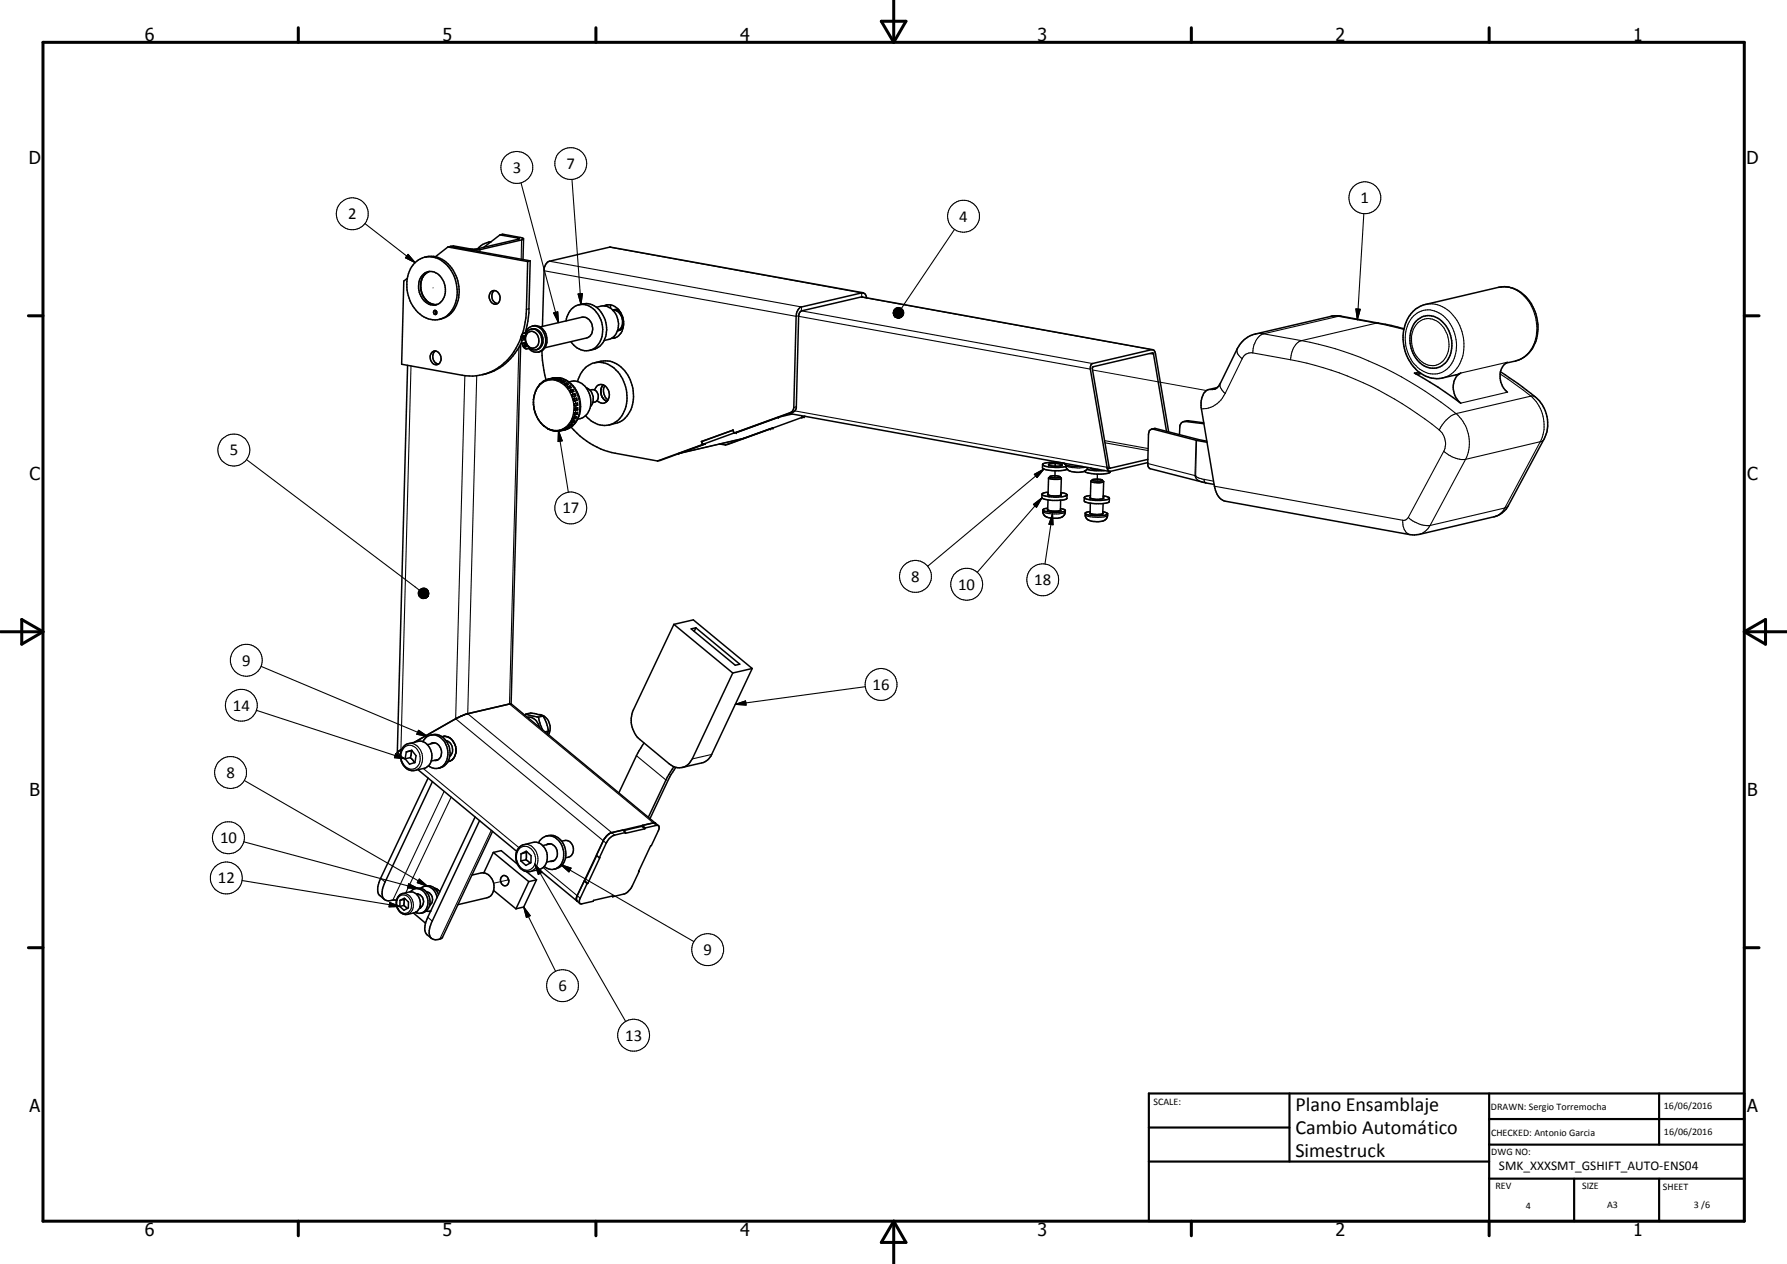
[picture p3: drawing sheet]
<svg xmlns="http://www.w3.org/2000/svg" width="420mm" height="297mm" viewBox="0 0 420 297" stroke-linecap="round" stroke-linejoin="round" font-family="sans-serif">
<path d="M101.8 67.6h.1M210.4 72.5v2M210.7 72.3v2.2M256.9 87l26.8 4.8M248 112.1l.1-1.5v1.5M248.1 108.5v1.1M258 110.3v.1M258 111.4v1.4M258.1 110.3v.1M98.5 140.2h2.1M119.6 206.8l-3.5 .8" fill="none" stroke="#000" stroke-width=".24"/>
<g fill="none" stroke="#000" stroke-width=".35">
<path d="M105.3 58l-2.9 2.3M105.3 58l18.8 3.5M115.4 56.9l-1.9 .5-1.2 1.1M115.5 56.8l-.7 .1M117.5 55.2l-3.8 2.9M117.5 55.2l.7-.2 4.3 .8 .6 .3M117.5 55.2l4.2 .7 .4 .2-10.2 2.4h-1l-4.3-.7-1.3 .2M123.1 56.1l-.5 .3-10 2.3h-2.2l-4.5-.8 18.8 3.4M123.1 56.1l-.1 4.9M95.8 65.4l-.9 .6-.5 19.6 14.3 2.6a12.1 12.1 0 0 0 13-7.2l.8-1.7M99 66.3a4.9 4.9 0 0 0 1.5 4.6M99 66.3a5 5 0 0 0 1.5 4.6"/>
<path d="M100.3 64.2l-.8 .9-.5 1.2M100.3 60.4a6.2 6.2 0 0 1 6.1 3.8 8.1 8.1 0 0 1-1.6 10.2 5.3 5.3 0 0 1-7-1.5 8.6 8.6 0 0 1-.3-11.1 5.8 5.8 0 0 1 9.1 1.7 8.5 8.5 0 0 1-1 10.5l-.9 .6-1.4 .5M100.3 60.3l-.4 .2M100.5 70.9l1 .6h.4M100.5 70.9l1.1 .6 1.1 .1M100.9 63.8l-.4 .2M100.9 63.8l-1 .6-.7 1M101 63.8a4.1 4.1 0 0 1 3.7 4.7v.5a3.2 3.2 0 0 1-1.9 2.5M101 63.8a3.4 3.4 0 0 0-2.5 4.4 3.8 3.8 0 0 0 3.9 3.5l.4-.2M102 71.5h.7M102.5 73l-.1 .4 .2 .4M115.4 68.6a1.47 1.47 0 0 1 1.8 .2 1.47 1.47 0 0 1 .3 1.7 1.16 1.16 0 0 1-1.1 1 1.16 1.16 0 0 1-1.2-1l-.2-.9z"/>
<path d="M116.2 68.3a1.78 1.78 0 0 0 .8 3M122.8 79.9a13 13 0 0 1-9.4 8.2M123.1 79.2l.1-.3-.1 .3 .2 .3M123.5 78.2l-.4 .1M123.5 78.2h.1M123.6 78.2a2.18 2.18 0 0 1 1.8-1.6 2.18 2.18 0 0 1 2.1 1 3.3 3.3 0 0 1-.6 5l-1 .2a2.43 2.43 0 0 1-1.6-.9 1.22 1.22 0 0 1-1.6-1.2M123.6 78.2a1.14 1.14 0 0 0-1 1.8l.9-.2M124 78.3a1.7 1.7 0 0 1 1.9-.1 1.7 1.7 0 0 1 .8 1.7 1.53 1.53 0 0 1-1.2 1.9 1.53 1.53 0 0 1-1.8-1.4l-.1-1.3zM124.1 61.5l-.4 12.2-.4 3-.5 1.8M124.7 61.3l-.3 12.2-.5 2.9-.4 1.8M124.7 61.3l-.6 .2M124.9 77.3a2.57 2.57 0 0 1 2.4 3.4 1.75 1.75 0 0 1-1.2 1.5"/>
<path d="M124.9 77.3a2.39 2.39 0 0 0-1.3 3.2M124.9 77.3a2.33 2.33 0 0 1 2.8 2.2 2.51 2.51 0 0 1-.9 2.4 2.13 2.13 0 0 1-3.2-1.4M125.1 76.6a2.91 2.91 0 0 1 3.5 3.1 2.78 2.78 0 0 1-1.1 2.7M127 76.8l9.8-2.3a2.44 2.44 0 0 1 2.5 3l-.2 1-.9 .8-10 2.4M133.1 75.4a3.8 3.8 0 0 1 5.5-3.4 6.3 6.3 0 0 1 1.4 9.7 4 4 0 0 1-5.8-1.4M136.1 71.6a4.5 4.5 0 0 1 5.7 2.6 6.1 6.1 0 0 1-1.1 7.4l-.7 .4-1.4 .3M140.2 72.2a3.6 3.6 0 0 1 5.1 2.9 3.7 3.7 0 0 1-3.2 4.9M142 71.9a3.4 3.4 0 0 1 4.5 2.7l.1 1-.1 1.4M142.9 71.6l-.6 .3M143.5 71.6v.8M144 72.9l.9-.1 1.1 .7M144 72.9a2.69 2.69 0 0 1 2.3 3.6l-.3 .6-.6 .5"/>
<path d="M144 79.3l.7 .1M144.2 72.8l.8-.1 .6 .2M145.9 73.9l.4 .8 .1 1.3M146.5 77l-.6 .6-.6 .1M146.5 77a2.82 2.82 0 0 1-2.7 2.5M146.6 76.3l-.4 .8-1 .6 .3-.1M202.6 69.8l68.4 12.4M202.9 69.8h-.3l-14.2 3.3-.4 .3-.2 .8-.7 21.9-.6 .7-14 5M202.9 68.8l-59.3-10.7-14.4 3.3a2.22 2.22 0 0 0-1.3 2.2l-.4 13.1M203.7 70a1.03 1.03 0 0 0-1.1-1.2l-14.1 3.3a2.21 2.21 0 0 0-1.3 2.2l-.6 21.5-.2 .7-.5 .4-20.7 7.5M330.1 77.3l-4.4-1.1-10.4-1.9-1.6-.1-18.5 4.3a6.3 6.3 0 0 0-4.3 3.5l-4 8.1-.7 1-.8 .4M330.1 77.3a10 10 0 0 0 5.5 11.2l1 .4 1.5 .1 5-1.1"/>
<path d="M330.1 77.3a7 7 0 0 1 5.1-5.8l17.1-4a7.5 7.5 0 0 1 8.2 4.7 9.4 9.4 0 0 1-1.8 11.5l-1.6 .9-3.1 .7M333 75.4a4.3 4.3 0 0 1 6.7 .8 7.2 7.2 0 0 1 .1 9.1 4.3 4.3 0 0 1-6.6-.8 7.3 7.3 0 0 1-.2-9.1zM95.8 85.9l-2.4 90.9M102.4 82.5a1.78 1.78 0 0 0 .7 3.1M102.4 82.5a1.6 1.6 0 0 0-1.3 1.8 1.6 1.6 0 0 0 1.9 1.3M102.4 82.5a1.81 1.81 0 0 1 .6 3.1M122.4 80.8l-2.2 84.6M123.3 80.8l.4 .1 .1 .5a.35 .35 0 0 1-.5-.1 .35 .35 0 0 1 0-.5zM123.6 80.8l-.1 .3 .2 .3M123.6 80.5l-.9 .2M125.5 93.4h.1M125.5 93.4v2.7l.6 1.6"/>
<path d="M125.9 91.9l-.4 1.5M126 91.8l-.1 .1M126.1 97.7h.1M126.1 97.7l.2 .4M126.3 98.1h.1M126.3 98.1l.6 .9M126.4 91l-.5 .9M126.5 90.9l-.1 .1M126.9 99v.1M126.9 99.1l.3 .4M127.2 90.2l-.8 .8M127.2 99.4l.3 .4"/>
<path d="M127.2 99.5h.1M127.4 82.4l.1 2.3 .9 4.6M127.5 82.4l-.9 .3M127.5 99.8h.1M127.5 99.8l.5 .4M127.7 89.6l-.8 .7 .1-.1M128.6 89.2l-.9 .6 .3-.3M128.9 89.2h-.4l-.1 .2a4.4 4.4 0 0 1 3.4-.6 6.9 6.9 0 0 1 2.6 11.4l-1.1 .7-.9 .2M129.7 89.1l.5-.2-.8 .1-.2 .2M129.7 89.1l-.5 .1M130.8 88.9l-.7 .3M130.8 88.9h.3l-.6 .3h-.4"/>
<path d="M130.8 89h.1M130.8 89l-.7 .2M130.8 88.9v.1M131.6 89.1l.4 .1-.7 .3-.3-.1M131.6 89.2l.2 .1M131.6 89.2l-.6 .2M131.6 89.1l-.6 .3M131.6 89.1v.1M131.9 89.6v.1M132.5 89.5l.4 .2-.7 .3-.4-.3M132.5 89.6l.2 .1M132.5 89.6l-.7 .1"/>
<path d="M132.5 89.5l-.7 .2M132.5 89.5v.1M133.3 90.1l.2 .2M133.3 90.1l-.7 .2M133.3 90l.4 .3-.8 .3-.3-.3M133.3 90l-.7 .3M133.3 90v.1M133.3 91l.3 .4 .2-.2M133.8 91.2h.1M133.8 89.7a3.5 3.5 0 0 1 4 1.4M134 90.8l.2 .3M134 90.8l-.7 .2"/>
<path d="M134.1 90.7l.3 .4-.6 .1M134.1 90.7l-.8 .3M134.1 90.7l-.1 .1M134.2 99.9l.1 .1M134.2 99.9l-.6 .1M134.3 100h-.7M134.3 100l.3-.3h-.8l-.2 .3M134.3 92.2h.1M134.4 99.7l-.2 .2M134.6 91.7l.2 .3M134.6 91.7l-.7 .1M134.7 91.6l.2 .4-.7 .2-.3-.4"/>
<path d="M134.7 91.6l-.8 .2M134.7 91.6l-.1 .1M134.8 99.1l.1 .1M134.8 99.1l-.7 .2M134.9 99.2l-.8 .1M134.9 99.2l.2-.4-.7 .1-.3 .4M134.9 98.9l-.1 .2M135.1 92.6l.2 .4M135.1 92.6l-.7 .2M135.2 92.6l.2 .4-.7 .2-.3-.4M135.2 92.6l-.8 .2M135.2 92.6h-.1"/>
<path d="M135.3 98.3h.1M135.3 98.3l-.7 .1M135.3 94.8l-.3 .1 .1 .5M135.3 94.8h.1M135.3 94.8l.5-.1v.5M135.4 98.3l-.8 .1M135.4 98.3l.1-.4-.8 .1-.1 .4M135.4 98l-.1 .3M135.5 93.6l.1 .5M135.5 93.6l-.7 .2M135.6 93.6l.1 .5-.7 .2-.2-.5M135.6 93.6l-.8 .2"/>
<path d="M135.6 93.6h-.1M135.6 97.3l.1 .1M135.6 97.3l-.7 .2M135.7 94.7v.5M135.7 97.4l-.8 .1M135.7 97.4l.1-.5-.8 .1-.1 .5M135.7 96.9l-.1 .4M135.7 96.3h.1M135.7 96.3l-.7 .1M135.7 95.2h.1M135.7 95.2l-.6 .2M135.8 95.8l-.1 .5"/>
<path d="M135.8 89.7a6.2 6.2 0 0 1 3.5-4.3 8.9 8.9 0 0 1 4.1-.5 8.4 8.4 0 0 1 5.3 10.2 5.9 5.9 0 0 1-3.5 4.3 7.5 7.5 0 0 1-4.1 .5l-2.1-1-1.3-1.2M135.8 96.3l-.8 .1M135.8 96.3v-.5l-.7 .1-.1 .5M135.8 95.2l-.7 .2M137.8 91.1l.7 1.4a5.5 5.5 0 0 1 .3 3M137.8 91.1a2.83 2.83 0 0 1 1.5 3.6M138.7 91.7a1.24 1.24 0 0 1 1.6 .3 1.89 1.89 0 0 1 .1 2.1M138.8 95.5a3.5 3.5 0 0 1-3 3M139.3 94.7l-.5 .8M139.8 85.3a5.7 5.7 0 0 1 5.9 2.6 8.4 8.4 0 0 1-.6 11l-1.4 .8M139.8 91.7a1.56 1.56 0 0 1 1.4-1.4 1.56 1.56 0 0 1 1.6 1.1 2.03 2.03 0 0 1 .4 2.1 2.03 2.03 0 0 1-1.7 1.2l-1.1-.6M140.4 94.1l-1 .5"/>
<path d="M141.8 90.5a2.57 2.57 0 0 0 .9 3.8M142.2 90.6a2.7 2.7 0 0 0 .7 3.4M185.5 97.2l75.3 13.6M186.3 97.3l-3.3 .7-9.9 3.6M189.3 97.8l-18.8 6.8M271 82.2l-14.1 3.2-.4 .4-.1 .9 4 23.5M271 82.2l.4 .3 .3 .6 3.1 18.4M278.3 99.1l1.1-.2 3.6 .5M283 99.6l-4.2-.5a1.19 1.19 0 0 0-1.4 1.2l-.1 1.9M334.1 87.8l-.8 .1-.7-.2 1.8 1a80 80 0 0 1 9 6 4.6 4.6 0 0 1-.3-6.8M343.4 87.7l-.3 .2M352.8 87.4l3.1 2.1a32.2 32.2 0 0 1 6.5 5.3 8.1 8.1 0 0 1 .6 8.5l-8.3 15.5a5.2 5.2 0 0 1-3.5 2.7l-18.6 4.2-44.6-7.9a3.9 3.9 0 0 1-2.5-3.5l-3.1-18.6v-1.2a2.99 2.99 0 0 1 1.9-3l1.9-.4"/>
<path d="M354.4 85.1a4.4 4.4 0 0 0 0 7.1M128 100.2h.1M128 100.2l.8 .6M128.8 100.8h.1M128.8 100.8l.9 .3M129.9 101.1l-.3-.1 1 .3M130.8 101.3h-.2M131.3 101.3h.1M131.4 101.3h.1M131.5 101.3h.1M131.5 101.3l-1-.1 .1 .1M131.9 101.2l-.4 .1"/>
<path d="M132.3 101.1h.1M132.4 101.1l-1.1 .2M132.5 100.9l-.4 .1M132.5 100.9l.7-.1-.3 .2M132.8 100.9l.1 .1M132.9 100.6h.7M132.9 101h-.8M132.9 100.6l.3-.2 .7-.1-.3 .3M133.6 100.5v.1M133.6 100.5l-.7 .1M133.6 100.4v.1M134.3 100.4a18.4 18.4 0 0 0 10.3 6.1l10 1.8"/>
<path d="M164.9 103.8h.1M164.9 103.8l.2 .7M165 103.8l.2 .6M165.1 104.5l-10.5 3.8M165.8 104.3v.1M165.8 104.4l-.7 .1M165.8 104.4l-11.2 3.9M169.2 104.4l1.3 .2M172.3 101.1h.1M172.3 101.1l.3 .7M172.3 101.1l-7.3 2.7M172.4 101.1l-7.5 2.7"/>
<path d="M174.9 103l-15.4 3.6 6.3-2.3-.6 .1M181.7 100.6l-11.2 4M245 116.2a7.5 7.5 0 0 0 4.6 .6l.9-.2 .4-.3M245.1 109.1v.8a3.4 3.4 0 0 0 2.5 .7h1.6l1.7-.3M246.3 119.7v.1M246.3 119.4l-1 .3a.76 .76 0 0 0 1 .6l1.9 .1a3.9 3.9 0 0 0 2.3-.4M246.4 117.5l-.1 2.2M246.5 116.1l-.2 .1 1.2 .3a2.81 2.81 0 0 0 2-.3v-.1M246.5 115.7l-1.4 .3-.1 .9a3.4 3.4 0 0 0 2.5 .7l3.1-.3 .3-.2v-.8M246.5 112.3l1.2 .3h1.2l.6-.2M246.5 112.3l-.1 4M246.6 109.1a5.7 5.7 0 0 1 2.9 0l.2 .1-.2 .3h-1.9a.69 .69 0 0 1-1-.4z"/>
<path d="M246.8 112l1.3 .3h.7l.4-.2M249.2 112v.1M249.2 112h-.1a2.36 2.36 0 0 0-2.6 .3M249.2 112.1l.3 .3M249.3 119.5l1.1 .3a1.59 1.59 0 0 1-1.7 2h-1.2l-1.3-.3a1.45 1.45 0 0 1-1-1.1v-.6M249.4 117.6l-.1 2.2M249.5 115.9h.6l.8 .4M249.5 115.7l.1 .1M249.5 112.4l-.1 4M249.6 115.8l-.1 .1M249.6 115.8h-.1M250.6 109.6l-1.6 .3-2.5-.2-1.4-.4 .1-.3 .4-.1a9.8 9.8 0 0 1 4-.1l.7 .1a1.17 1.17 0 0 0 1.2 .6l3 .1"/>
<path d="M250.6 109.3l.2 .8a3.8 3.8 0 0 0 4.1 .7l.7-.5 .2-.4M254.9 116.9l.1 .9a4 4 0 0 0 2.5 .6h1.6l1.5-.3 .2-.2v-.8M255 116.9a1.49 1.49 0 0 0 1.4 .6 7.5 7.5 0 0 0 4.4-.4M255 116.8v.1M255 110.7a1.2 1.2 0 0 0 1.3 .6 7.4 7.4 0 0 0 4.7-.3l.1-.3M255.6 110.3l1.9 .3h2.2M256.4 118.2l-.1 2.3M256.4 116.8v.3M256.4 116.5l-.9 .1-.5 .2M256.5 110l.4 .2 1.6 .2M256.5 113.1l-.1 4M256.8 112.8l1 .3 1.1-.1 .3-.1"/>
<path d="M256.8 112.8l.7-.2h1.2l.8 .6a4 4 0 0 1-3 0v-.1M256.8 112.8l-.3 .3M259.4 118.4l-.1 2.2M259.4 116.6l.1 .1M259.4 116.7h.7l.6 .2 .1 .2M259.4 116.9l.1 .2a4.6 4.6 0 0 1-3.1 0M259.5 113.2l-.1 4M260.4 110.2l.1 .3 .4 .3M261 110l-.6 .2M269.9 108.7l-9 2.1M269.9 107.9l-8.9 2.1M270.8 100.8l.8-.1 12.1 3"/>
<path d="M274.3 101.3l-3.3-18.4-14 3.3-.2 .4 4 23.3 .2 .1M283.8 103.9l-2.5-.4-10.2-2.7a1.04 1.04 0 0 0-1.1 1.3l-.1 7.1v.4l.4 .5 13.2 3.4 1.9 .3M255.2 120.6v.1a8.9 8.9 0 0 0 4.6 .4l.6-.3M256.3 120.2l-1.1 .3v.8a1.98 1.98 0 0 0 2.2 1.3l1.8-.1 .7-.3a1.72 1.72 0 0 0 .5-1.5M259.3 120.3l1.1 .3M260.4 120.6v.1M158.4 146.7l-9.5 20.2a6 6 0 0 0 1.5 6.9l7 5.7a3.3 3.3 0 0 0 5.4-1.1l9.5-20.2M158.4 146.7l13.9 11.5M158.4 146.7l4.6-1 13.9 11.4M162.5 147.8l1.1-.3 10.3 8.6-1 .2zM163.6 147.5l-.4 .9M176.9 157.1l-9.6 20.2a3.4 3.4 0 0 1-2.3 2l-4.6 1"/>
<path d="M176.9 157.1l-4.6 1.1M93.4 176.8l.7 .7M94.4 176.1l-1 .7M94.9 175.4l.9-.6 2.4-.6a3 3 0 0 1 3.3 3.3 2.87 2.87 0 0 1-1.8 3.1l-2.2 .5a3.2 3.2 0 0 1-3.4-3.2l.2-1.5zM95.5 176.7l-.3 1.6M95.5 176.7l1.3-.4 1 1.3-.2 1.6-1.3 .4-1.1-1.3M96.5 178.1l1 1.1M96.5 178.1l-1.3 .2M96.7 176.4l-.2 1.7M96.7 176.4l-1.2 .3M96.8 176.4h-.1M99.4 174.3a2.83 2.83 0 0 1 5-.1 4.6 4.6 0 0 1-.4 5.9 2.66 2.66 0 0 1-3.3-.1"/>
<path d="M101.2 174.8a1.7 1.7 0 0 1 2.5 1.3 1.76 1.76 0 0 1-1.6 2.6M101.2 172.8l1.7-.2 1.1 .5M101.9 174.5l-.2 .2M102.2 174.6l-1.7 .4M102.6 178.6h.3M103.1 178.5l-1.7 .4M104 173.1a2.93 2.93 0 0 1 3.2 3.6 2.46 2.46 0 0 1-1.8 2.3M104 173.1a4.7 4.7 0 0 1 1.3 5.9M104.8 174a2.22 2.22 0 0 1 .9 3.8M105.3 179l-1 1.1-1.2 .4M120.2 165.4l-10.9 2.5-2.2 1-9.6 5.5M120.2 165.4l33.9 28.1"/>
<path d="M123.6 167.8l1.1-.2 3 .7M123.6 167.8l3 .7M123.6 167.8l-.2 .3M124 168.6a2.61 2.61 0 0 1 2.8 2.3M126.6 168.5l.5 2 .5 1.1M126.7 167.9a3.1 3.1 0 0 1 2.4 4.5l-.1 .3M127.7 168.3l.8 1.7 .4 1.8M127.7 168.3l-1.1 .2M128.9 171.8l-.2 .7M128.9 171.8l-.8 .2M151.4 174.6l-1.5 2.4-4.4 9.4M98.3 180.9l23.2 19.2"/>
<path d="M100.7 182.8l-11.2 23.6a4.1 4.1 0 0 0-.4 3.9l1.3 1.1M101.7 183.7l-11.2 23.6a4.5 4.5 0 0 0-.4 3.8 2.02 2.02 0 0 0 2.4 .4l.7 .1M111.7 192l-11.1 23.6a3.9 3.9 0 0 0-.2 4.1l1.1 .8M112.8 192.8l-11.2 23.7a3.8 3.8 0 0 0-.2 4 2.16 2.16 0 0 0 2.6-.2l11.8-24.9M122 199.2l.9-.7 2.5-.5a3.4 3.4 0 0 1 3.2 4.5l-.6 1-.5 .5-2.8 .8a3.3 3.3 0 0 1-3.2-4.6zM126.6 198a2.76 2.76 0 0 1 2.5-1.6 2.76 2.76 0 0 1 2.5 1.5 4.3 4.3 0 0 1-.7 6.1 2.62 2.62 0 0 1-3-.4M128.5 198.5a1.67 1.67 0 0 1 2.5 1.3 2.16 2.16 0 0 1-.8 2.5M128.5 196.5a3.5 3.5 0 0 1 4.4 3 3.6 3.6 0 0 1-2.6 4.8M129.2 198.3l-.3 .1M129.4 198.3l-1.8 .4M132.1 197.7a2.04 2.04 0 0 1 2.7 1.4 2.04 2.04 0 0 1-1.8 2.5M141.8 197.6l-6.1 12.9"/>
<path d="M141.8 197.6l-1.6 3.4 .7 .6M143.8 195.7a3.4 3.4 0 0 0-2 1.9M147.1 195.6l-.7-.5-2.6 .6M147.1 195.6l-3.1 .8-.7 .6-.8 1.2-1.6 3.4M150.9 194.2l-4.3 1M150.9 194.2l.7 .6M151 194l-.1 .2M151 194l.7 .6M151.6 194.8l-4.6 1 .1-.2M151.7 194.6l-.1 .2M153.6 193.4l-9.8 2.3M153.6 193.4l.5 .1"/>
<path d="M153.6 193.4l-2.6 .6M154.1 193.5l.7 .6M154.8 194.1l.1 .9-4.8 9.8h.2M154.8 194.1l-.3-.2-2.8 .7M158.4 180.2l-1.5 2.5-4.5 9.4M158.9 180.3l-1.4 2.3-4.7 9.8M93.8 210.5l.6-.4a4.2 4.2 0 0 1 2.8-.4 2.79 2.79 0 0 1 .7 4.5l-2.1 .7a2.65 2.65 0 0 1-2.4-1.5 2.65 2.65 0 0 1 .4-2.9zM94.1 211.6l1-.5 .9 .9v1.4l-1 .5-1-.9M94.1 211.6l-.1 1.4M94.9 212.8l-.9 .2M94.9 212.8l.8 .7M95 211.4l-.9 .2"/>
<path d="M95 211.4l-.1 1.4M95.3 211.2l-.3 .2M97.2 214.5l2.9 2.5M97.6 208.8l-.6 .3-.5 .5M97.6 208.8a3.1 3.1 0 0 1 2.7 4.7l-.4 .6-.9 .5M97.6 208.8a2.92 2.92 0 0 1 3.5 3.5 2.39 2.39 0 0 1-2.1 2.3M97.7 214.4v.1M97.7 214.5h.3M98 214.2v.3l1 .1M98.2 210.1l-.1 .1M98.2 210.1h-.3M98.2 210.1h.2"/>
<path d="M98.2 210.1l-.2 .1M98.4 210.1a1.83 1.83 0 0 1 .7 3M98.4 210.1l-.4 .1M98.7 213.2h.2M98.8 213.1l.1 .1M99.1 213.1l-.2 .1M99.1 213.1h-.4M99.8 208.3a2.32 2.32 0 0 1 2.8 .9M99.8 208.3l-.9 .4M99.8 208.3a2.85 2.85 0 0 1 3 2.6M100.3 209.6l.2 .1M100.4 209.7h.1"/>
<path d="M100.5 209.7a1.72 1.72 0 0 1 .5 3M101 212.6h.2M101.1 214.1h.2M101.3 214.1h-1.1M102.1 208.7l.7 .3 .6 .6M102.3 208.7l-.1 .1M102.6 209.2l.5 1M102.9 209.1l-.3 .1M113.7 205.1l-2.8 .6M113.7 205.1a3.4 3.4 0 0 1 1.6 5.5l-.8 .4-6.9 1.6M116 200.3l-2.3 4.8M116 200.3l1.8-.4 3.9 3.2"/>
<path d="M116 200.3l8.3 6.9M116.1 209.3l5.2 4.3M118.1 205.9a1.17 1.17 0 0 1 1.5 .8 1.17 1.17 0 0 1-1 1.5 1.34 1.34 0 0 1-.5-2.3zM119.5 206.5l.1 .4M122.5 200.7l1.2-.7 1.2 1.1-.1 1.6-1.2 .7-1.1-1.1M122.5 200.7v1.6M123.7 202.1l-1.2 .2M123.7 202.1l1 .8M123.7 200.3v1.8M123.7 200.3l-1.2 .4M123.8 204.9l2.3 1.9M124 200.2l-.3 .1"/>
<path d="M124.3 207.2l-3 6.4M126.1 206.8l-3 6.3-1.8 .5M126.1 206.8l-1.8 .4M126.7 204.3l9 7.5M129.9 202.3h.2M130.2 202.3l-.8 .1M130.3 202.2l-1.8 .4M135.7 211.8l.6 .5M135.7 210.5l-.2 .7 .2 .6M137.4 207.1l.6 .5M137.4 207.1l-1.7 3.4M137.5 207l.7 .6"/>
<path d="M137.5 207l-.1 .1M138 207.6l-1.7 3.7v1M138.2 207.6h-.2M140.3 201.1l-2.8 5.9M140.9 201.6l.1-.1-2.8 6.1M143.9 210.6l.1 .1M144 210.7l.2-.2-4.6 1.1-.1 .2-2.8 .6-.4-.1M150.2 204.7l.1 .1M150.3 204.8l-1.6 3.4a3.4 3.4 0 0 1-2 1.9l-2.7 .6"/>
<circle cx="102.4" cy="73.4" r=".45"/>
<circle cx="123" cy="79.2" r=".34"/>
</g>
<g fill="none" stroke="#000" stroke-width=".25">
<path d="M85.8 52.5l11.8 9.2M96 59.8l1.6 1.9-2.3-1.1zM112.8 58.7v.5M121.7 55.9v.4M122.5 43l8.8 32.8M122.6 56.4l-.1 4.5M134.5 42.2l2.1 29.3M143.3 58.1l59.3 10.7v1M224.4 53.9l-12.4 18.6M320.7 50.2l-1.6 24.9M123.5 78.2l-.3 .1M124.4 72.6l-.6 .1"/>
<path d="M127.9 63.6l59.3 10.7 .6-.1M129.2 61.4l59.3 10.7-.1 1M130.2 73.5l.9-.2 .2 2.5zM135.9 69.1l1-.1-.3 2.5zM187.8 74.3l68.6 12.4M188.5 73.1l68.4 12.3M202.5 69.8l68.3 12.4M210 73.4l.6 1.1zM210 73.7l.6 .8zM210.1 73.1l.5 1.4-.6-1.1zM210.1 73.9l.5 .6zM210.2 72.9l.4 1.6-.5-1.4z"/>
<path d="M210.2 74.2l.4 .3zM210.3 72.6l.3-.1v2zM210.3 72.6l.3 1.9-.4-1.6zM210.3 74.4l.3 .1zM210.6 74.5l.5 .2zM210.6 74.5l.7 .3zM210.6 74.5l1 .2zM210.6 74.5l1.3 .1-.3 .1zM210.6 74.5h1.4zM210.6 74.5l1.6-.2-.2 .2zM210.6 74.5l1.8-.5-.2 .3zM210.6 74.5l1.9-.7-.1 .2z"/>
<path d="M210.6 74.5l1.9-1v.3zM210.6 74.5l1.9-1.3v.3zM210.6 74.5l1.8-1.5 .1 .2zM210.6 72.5l.2-.2-.2 2.2zM210.8 72.3h.2l-.4 2.2zM211 72.3h.3l-.7 2.2zM211.3 72.3h.3l-1 2.2zM211.6 72.3l.2 .1-1.2 2.1zM211.8 72.4l.2 .2-1.4 1.9zM212 72.6l.2 .2-1.6 1.7zM212.2 72.8l.2 .2-1.8 1.5zM295.2 78.5l1.4-.1 9.4 1.7"/>
<path d="M312.8 74.4l1.4-.1 9.4 1.6M315.3 74.3l-18.2 4.1a4.5 4.5 0 0 0-2.6 4.5M318.8 72.6l1 .1-.7 2.4zM323.6 75.9h.6M323.6 75.9l6.5 1.5M323.6 75.9l-17.6 4.2M332.3 74.3a5.1 5.1 0 0 1 7.5 .3 8.7 8.7 0 0 1 .5 12.1 5.1 5.1 0 0 1-7.4-.8 8.8 8.8 0 0 1-.6-11.6zM333.4 75.8a4 4 0 0 1 6.1 1.3 6.4 6.4 0 0 1-.2 7.7 3.7 3.7 0 0 1-5.8-.5 6.4 6.4 0 0 1-.1-8.5zM335.2 71.5a7.3 7.3 0 0 1 7.7 4.4 9.9 9.9 0 0 1-1.2 11.6l-.9 .7-1.6 .6M352.3 67.5a7.3 7.3 0 0 1 7.7 4.4 10.1 10.1 0 0 1-.7 11.1l-1.4 1.2-1.5 .6M96.6 86l-2.3 90.3M109.3 88.3l-2.2 80.6 35.4 29.3"/>
<path d="M112.1 88.3l-2.1 79.4 34.5 28.6M122 81.6l-2.2 83.8 34.5 28.6M127 90.4a4.1 4.1 0 0 1 6.5 1 7 7 0 0 1 .1 8.5 4.1 4.1 0 0 1-6.5-.7 7 7 0 0 1-.1-8.8zM129.4 89l-.3 .1M129.8 88.9l.5 .1M130 88.9a5.5 5.5 0 0 1 5.9 4.4 6 6 0 0 1-2.6 7.6l-.5 .1M130.7 89l.5 .2M131.6 89.3l.4 .2M132.4 89.8l.5 .3M133.2 90.4l.4 .4M133.9 91.2l.3 .5M134.4 99.4l-.3 .4"/>
<path d="M134.5 92.1l.2 .6M134.9 98.5l-.2 .5M134.9 93.1l.2 .6M135.2 97.5l-.1 .5M135.2 94.2l.1 .6M135.4 96.4l-.1 .6M135.4 95.3v.6M186.5 96.8l-.6 .1M186.9 96.6l73.4 13.2M187.2 95.6l-.6 .2M270.3 83.1l.9 .1M279.4 98.9l-.6 .2"/>
<path d="M285.4 91.5h-1.1M286.9 90.1a2.44 2.44 0 0 0 1.2 2.4M288.1 92.5a6.2 6.2 0 0 1-5.6 3.6M290.9 82v.9l1.1 1.4M292 84.3l-3.9 8.2M294.5 82.9l8.9 1.6M294.5 82.9a2.29 2.29 0 0 0-2.5 1.4M303.4 84.5a78.5 78.5 0 0 1 35 16.5M306 80.1a81.6 81.6 0 0 1 36.3 17.1M306 80.1a4.6 4.6 0 0 0-2.6 4.4M333.7 87.4l-1.1 .3M342.3 97.2a9 9 0 0 1 2.3 10.7"/>
<path d="M342.3 97.2a7.3 7.3 0 0 0-3.9 3.8M352.7 87.9l7.2 5.2M354.4 85.1l-11 2.6M354.4 92.2l-11 2.5M359.9 93.1l1.1 .2M359.9 93.1a9.1 9.1 0 0 1 2.3 10.7M359.9 93.1l-17.6 4.1M57.9 108l40.7 30.7M131.3 101.2l.9 2.4-1 .2zM131.3 101.2l2.3 14.5M132.4 101.1l-.5 .1M133.2 100.7l-.5 .2"/>
<path d="M133.9 100.1l-.4 .4M159.6 106.6h.1M174.9 103l-15.3 3.6M243 118.5l2-1.5-1.3 2.2zM243.2 111.5l2.2-1.3-1.6 2zM245 117l-15.2 17.5M245.4 110.2l-27.3 22.9M246.2 119.8l1.4 .3h1.1l.6-.3 .2 .1-.7 .3h-1.1a1.46 1.46 0 0 1-1.5-.4zM250.6 109.3a2.4 2.4 0 0 0 2 .6l1.2 .1 1.5-.2M259.7 103.5l10.2 1.9M259.8 104.1l10.1 1.8M260.9 110h.1"/>
<path d="M269.9 108.9l11.1 2.9M271.7 100.7l-.6 .1M281 111.8h.1M281 111.8a2.02 2.02 0 0 0 1.9 1.5M281.1 111.8a2.4 2.4 0 0 0 2 .8M281.2 103.5l-.2 8.3M281.3 103.5l-.2 8.3M283.1 112.6l.2 .8 .2 .1M283.1 112.6l2.2 .5M285.5 114.3l44.3 8M338.4 101a4.3 4.3 0 0 1 1.1 5M339.5 106a6.9 6.9 0 0 0 5.1 1.9"/>
<path d="M339.5 106l-8.4 15.6M344.6 107.9l-8.4 15.6M353.8 119.4l-.5 .7-.6 .6-1.5 .8M353.8 119.4l-17.6 4.1M354.7 118.8l-.9 .6M362.2 103.8l-8.4 15.6M362.2 103.8l-17.6 4.1M363 103.3l-.3 .3-.5 .2M98.3 139.3l2.3 .9-2.3-.6zM98.3 139.6l2.3 .6-2.2-.4zM98.4 139.1l2.2 1.1-2.3-.9zM98.4 139.8l2.2 .4-2.1-.1z"/>
<path d="M98.5 138.8l2.1 1.4-2.2-1.1zM98.7 138.6l.2-.2 1.7 1.8zM98.7 138.6l1.9 1.6-2.1-1.4zM98.9 138.4l.2-.1 1.5 1.9zM99.1 138.3l.3-.1 1.2 2zM99.4 138.2h.2l1 2zM99.6 138.2h.3l.7 2zM99.9 138.2l.2 .1 .5 1.9zM100.1 138.3l.3 .2 .2 1.7zM100.4 138.5l.2 .2v1.5zM100.6 138.7l.1 .2-.1 1.3zM100.7 138.9l-.1 1.3z"/>
<path d="M100.8 139.7l-.2 .5zM100.8 139.2l-.2 1zM100.8 139.4l-.2 .8zM245.2 120.2l.2 .2 1.8 .4 2.6-.2 .7-.3M247.5 120.8l.1 2.5-1-.1zM247.5 120.8l-1.8 11.7M255.2 120.9a3.7 3.7 0 0 0 2.8 .7l.7-.1a2.13 2.13 0 0 0 1.7-.4M256.2 120.6a4.2 4.2 0 0 0 3.1 0l.1 .1a4.3 4.3 0 0 1-3.1 0zM329.8 122.3a3 3 0 0 0 1.7 3.3M331.1 121.6a6.9 6.9 0 0 0 5.1 1.9M331.1 121.6l-.6 .6-.7 .1M336.2 123.5l-1.1 1.3-1.5 .8"/>
<path d="M61.4 156.6l39.1 16.5M98.5 140.1l2.1 .1-1.9 .1zM98.7 140.3l1.9-.1-1.7 .3zM98.9 140.5l1.7-.3-1.5 .4zM99.1 140.6l1.5-.4-1.2 .5zM99.4 140.7l1.2-.5zM99.6 140.7l1-.5zM99.9 140.6l.7-.4zM100.1 140.5l.5-.3zM100.6 140.2l-.2 .2zM60.3 166.9l34.9 11.4M93 177.1l2.2 1.2-2.5-.2z"/>
<path d="M94.9 175.8a2.05 2.05 0 0 1 3.5 .8 2.63 2.63 0 0 1-1.6 4.2 3.1 3.1 0 0 1-1.9-5zM96 174.8a3 3 0 0 1 3.3 3.2 2.73 2.73 0 0 1-1.8 3.1M98.4 171.6l2.1 1.5-2.5-.5zM149.6 177.6l7 5.7M167.3 177.3l-4.5 1.1M172.9 165.5l2.4-.8 .1 1zM203.4 161.4l-30.5 4.1M57.3 197.8l41.1 11M57.5 183.4l43 24.9M99.5 180.6l22.5 18.6M104.4 186l-12 25.5M106.1 187.3l-10.7 22.5"/>
<path d="M115.5 195.1l-12.1 25.6M122.2 199.4a2.11 2.11 0 0 1 3.4 1.1 2.78 2.78 0 0 1-1.4 4 3.1 3.1 0 0 1-2.6-1.9 3.1 3.1 0 0 1 .6-3.2zM123.2 198.5a3 3 0 0 1 3.3 3.2 2.87 2.87 0 0 1-1.8 3.1M56.9 206.9l37.1 6.1M89.5 206.4l1 .9M91.6 212.1l2.4 .9-2.5 .1zM93.7 210.9a1.73 1.73 0 0 1 1.9-.4 1.73 1.73 0 0 1 1.1 1.6 1.79 1.79 0 0 1-1.9 2.5 2.51 2.51 0 0 1-1.1-3.7zM94.6 210a2.61 2.61 0 0 1 2.5 2 2.61 2.61 0 0 1-1.3 2.9M96.1 207.7l2.3 1.1-2.6-.1zM98.6 206.6l1.9 1.7-2.4-.9zM100.6 215.6l1 .9M123.1 213.1l1.6 2.1-.9 .4z"/>
<path d="M123.1 213.1l7.5 15.2M125.8 203.1l1.7 1.9-.9 .5zM125.8 203.1l21.3 36.9M127.7 203.9l8.7 7.2M131.9 203.2l2.4 .8-.5 .9zM131.9 203.2l31.2 18.1"/>
<circle cx="121.5" cy="39.3" r="3.8"/>
<circle cx="134.2" cy="38.4" r="3.8"/>
<circle cx="82.8" cy="50.2" r="3.7"/>
<circle cx="226.6" cy="50.8" r="3.8"/>
<circle cx="320.9" cy="46.5" r="3.7"/>
<circle cx="55" cy="105.8" r="3.8"/>
<circle cx="134.2" cy="119.4" r="3.7"/>
<circle cx="215.3" cy="135.5" r="3.8"/>
<circle cx="227.3" cy="137.3" r="3.8"/>
<circle cx="245.1" cy="136.2" r="3.8"/>
<circle cx="57.9" cy="155.2" r="3.7"/>
<circle cx="56.7" cy="165.8" r="3.8"/>
<circle cx="207.2" cy="160.8" r="3.7"/>
<circle cx="53.7" cy="196.9" r="3.8"/>
<circle cx="54.2" cy="181.5" r="3.7"/>
<circle cx="53.2" cy="206.3" r="3.7"/>
<circle cx="132.2" cy="231.6" r="3.8"/>
<circle cx="166.4" cy="223.2" r="3.8"/>
<circle cx="149" cy="243.3" r="3.7"/>
</g>
<g fill="#000">
<circle cx="123.5" cy="78.2" r=".18"/>
<circle cx="125.4" cy="94.5" r=".18"/>
<circle cx="125.4" cy="95" r=".18"/>
<circle cx="125.5" cy="95.5" r=".18"/>
<circle cx="125.5" cy="96.1" r=".18"/>
<circle cx="125.6" cy="92.8" r=".18"/>
<circle cx="125.7" cy="96.6" r=".18"/>
<circle cx="125.9" cy="97.1" r=".18"/>
<circle cx="183" cy="98" r=".18"/>
<circle cx="188.5" cy="98" r=".18"/>
<circle cx="189" cy="97.9" r=".18"/>
<circle cx="173.1" cy="101.6" r=".18"/>
<circle cx="181.1" cy="100.8" r=".18"/>
<circle cx="181.7" cy="100.6" r=".18"/>
<circle cx="98.9" cy="213.2" r=".18"/>
<circle cx="100.3" cy="209.6" r=".18"/>
<circle cx="101" cy="212.7" r=".18"/>
<circle cx="102.1" cy="208.7" r=".18"/>
</g>
<g fill="none" stroke="#000" stroke-width=".71">
<path d="M10.1 9.9h400v277.1h-400zM70.1 6.5v3.4M140.1 6.5v3.4M207.2 5h5.8l-2.9 4.9zM210.1 0v9.9M280.1 6.5v3.4M350.1 6.5v3.4M6.7 74.2h3.4M410.1 74.2h3.5M.1 148.5h10M5.1 145.6l5 2.9-5 2.9zM410.1 148.5h10"/>
<path d="M410.1 148.5l5-2.9v5.8zM6.7 222.7h3.4M410.1 222.7h3.5M70.1 287v3.4M140.1 287v3.4M210.1 287v10M210.1 287l2.9 5h-5.8zM280.1 287v3.4M350.1 287v3.4"/>
</g>
<path d="M270.1 257h140v30h-140zM303.2 257v16M350.1 257v30M390.1 257v12M270.1 265h33.1M270.1 273h80M350.1 277h60M350.1 269h60M350.1 263h60M370.1 277v10M390.1 277v10" fill="none" stroke="#000" stroke-width=".51"/>
<g fill="#000">
<path d="M96 59.8l1.6 1.9-2.3-1.1zM130.2 73.5l.9-.2 .2 2.5zM135.9 69.1l1-.1-.3 2.5zM210.6 74.5l.5 .2zM210.6 74.5l.7 .3zM210.6 74.5l1 .2zM210.6 74.5l1.3 .1-.3 .1zM210.6 74.5h1.4zM210.6 74.5l1.6-.2-.2 .2zM210.6 74.5l1.8-.5-.2 .3zM210.6 74.5l1.9-.7-.1 .2zM210.6 74.5l1.9-1v.3z"/>
<path d="M210.6 74.5l1.9-1.3v.3zM210.6 74.5l1.8-1.5 .1 .2zM212.2 72.8l.2 .2-1.8 1.5zM212 72.6l.2 .2-1.6 1.7zM211.8 72.4l.2 .2-1.4 1.9zM211.6 72.3l.2 .1-1.2 2.1zM211.3 72.3h.3l-1 2.2zM211 72.3h.3l-.7 2.2zM210.8 72.3h.2l-.4 2.2zM210.3 72.6l.3 1.9-.4-1.6zM210.2 72.9l.4 1.6-.5-1.4zM210.1 73.1l.5 1.4-.6-1.1z"/>
<path d="M210 73.4l.6 1.1zM210 73.7l.6 .8zM210.1 73.9l.5 .6zM210.2 74.2l.4 .3zM210.3 74.4l.3 .1zM318.8 72.6l1 .1-.7 2.4zM131.3 101.2l.9 2.4-1 .2zM243 118.5l2-1.5-1.3 2.2zM243.2 111.5l2.2-1.3-1.6 2zM247.5 120.8l.1 2.5-1-.1zM100.8 139.7l-.2 .5zM100.8 139.4l-.2 .8z"/>
<path d="M100.8 139.2l-.2 1zM100.7 138.9l-.1 1.3zM100.6 138.7l.1 .2-.1 1.3zM100.4 138.5l.2 .2v1.5zM100.1 138.3l.3 .2 .2 1.7zM99.9 138.2l.2 .1 .5 1.9zM99.6 138.2h.3l.7 2zM99.4 138.2h.2l1 2zM99.1 138.3l.3-.1 1.2 2zM98.9 138.4l.2-.1 1.5 1.9zM98.7 138.6l.2-.2 1.7 1.8zM98.7 138.6l1.9 1.6-2.1-1.4z"/>
<path d="M98.5 138.8l2.1 1.4-2.2-1.1zM98.4 139.1l2.2 1.1-2.3-.9zM98.3 139.3l2.3 .9-2.3-.6zM98.3 139.6l2.3 .6-2.2-.4zM98.7 140.3l1.9-.1-1.7 .3zM98.9 140.5l1.7-.3-1.5 .4zM99.1 140.6l1.5-.4-1.2 .5zM99.4 140.7l1.2-.5zM99.6 140.7l1-.5zM99.9 140.6l.7-.4zM100.1 140.5l.5-.3zM100.6 140.2l-.2 .2z"/>
<path d="M93 177.1l2.2 1.2-2.5-.2zM98.4 171.6l2.1 1.5-2.5-.5zM172.9 165.5l2.4-.8 .1 1zM91.6 212.1l2.4 .9-2.5 .1zM96.1 207.7l2.3 1.1-2.6-.1zM98.6 206.6l1.9 1.7-2.4-.9zM123.1 213.1l1.6 2.1-.9 .4zM125.8 203.1l1.7 1.9-.9 .5zM131.9 203.2l2.4 .8-.5 .9z"/>
</g>
<path d="M98.4 140h2.2" fill="none" stroke="#000" stroke-width=".38"/>
<g font-size="4.7">
<text x="304.6" y="261.2">Plano Ensamblaje</text>
<text x="304.6" y="266.6">Cambio Automático</text>
<text x="304.6" y="272">Simestruck</text>
</g>
<g font-size="4.2">
<text x="34" y="9.6">6</text>
<text x="104" y="9.6">5</text>
<text x="174" y="9.6">4</text>
<text x="244" y="9.6">3</text>
<text x="314" y="9.6">2</text>
<text x="384" y="9.6">1</text>
<text x="6.8" y="38.7">D</text>
<text x="410.6" y="38.7">D</text>
<text x="7" y="112.9">C</text>
<text x="410.8" y="112.9">C</text>
<text x="7" y="187.1">B</text>
<text x="410.8" y="187.1">B</text>
<text x="7" y="261.4">A</text>
<text x="410.8" y="261.4">A</text>
<text x="34" y="290.4">6</text>
<text x="104" y="290.4">5</text>
<text x="174" y="290.4">4</text>
<text x="244" y="290.4">3</text>
<text x="314" y="290.4">2</text>
<text x="384" y="290.4">1</text>
</g>
<g font-size="3.9">
<text x="120.6" y="40.6">3</text>
<text x="133.2" y="39.7">7</text>
<text x="319.9" y="47.8">1</text>
<text x="81.9" y="51.5">2</text>
<text x="225.5" y="52.1">4</text>
<text x="54" y="107">5</text>
<text x="132.2" y="120.6">17</text>
<text x="214.2" y="136.8">8</text>
<text x="243.2" y="137.5">18</text>
<text x="225.3" y="138.6">10</text>
<text x="57" y="156.5">9</text>
<text x="54.8" y="167">14</text>
<text x="205.2" y="162.1">16</text>
<text x="53.2" y="182.8">8</text>
<text x="51.8" y="198.1">10</text>
<text x="51.3" y="207.6">12</text>
<text x="165.4" y="224.5">9</text>
<text x="131.3" y="232.9">6</text>
<text x="147" y="244.6">13</text>
</g>
<text font-size="3.1" x="352.4" y="275">SMK_XXXSMT_GSHIFT_AUTO-ENS04</text>
<g font-size="2.4">
<text x="271.2" y="259.7">SCALE:</text>
<text x="350.6" y="260.8">DRAWN: Sergio Torremocha</text>
<text x="391.2" y="260.6">16/06/2016</text>
<text x="350.6" y="267">CHECKED: Antonio Garcia</text>
<text x="391.2" y="266.7">16/06/2016</text>
<text x="350.6" y="271.4">DWG NO:</text>
<text x="351.6" y="279.3">REV</text>
<text x="372" y="279.4">SIZE</text>
<text x="391" y="279.6">SHEET</text>
<text x="358.7" y="284.1">4</text>
<text x="377.9" y="283.8">A3</text>
<text x="398.3" y="283.8">3 /6</text>
</g>
</svg>
